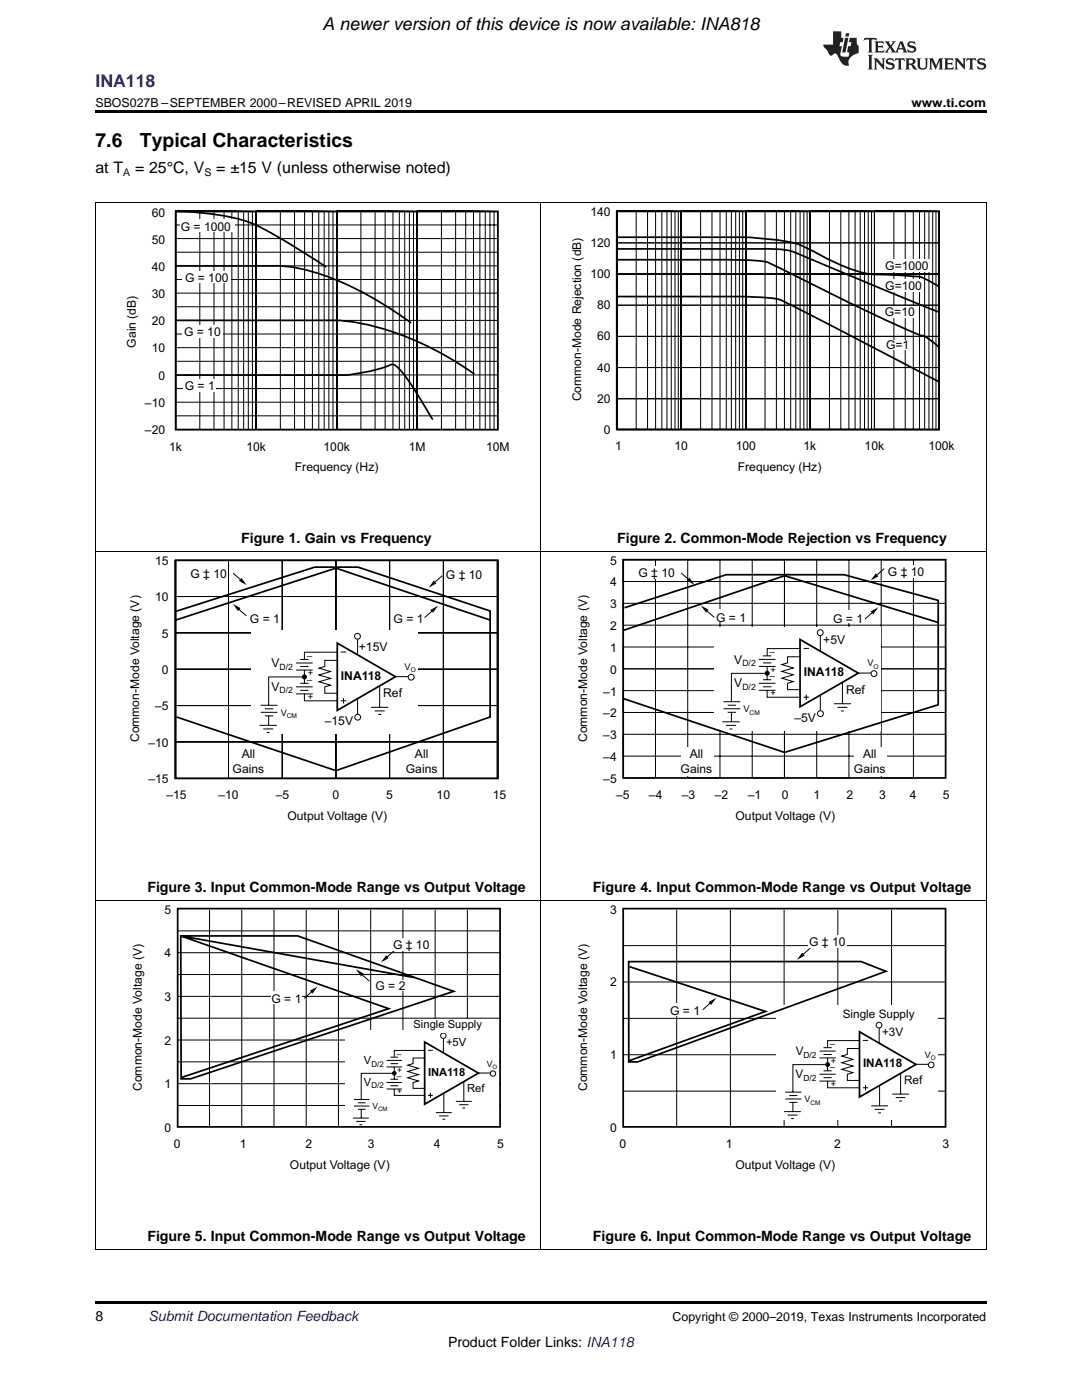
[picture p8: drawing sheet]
<svg xmlns="http://www.w3.org/2000/svg" width="216mm" height="279mm" viewBox="0 0 216 279" stroke-linecap="round" stroke-linejoin="round" font-family="sans-serif">
<path d="M61.8 197.7l1.6-.8-1.1 1.4zM71 193.4l1.5 .9-.5 .5zM77 190.6l.6 .6-1.6 .9zM19 249.3h.2zM196.7 249.3h.1zM19 259.7h177.8v.5h-177.8z" fill="#000"/>
<g fill="none" stroke="#000" stroke-width=".2">
<path d="M19.1 179.7v69.6M107.9 179.7v69.6M196.8 179.7v69.6M35.4 185.8h64.5M35.4 190.1h64.5M35.4 194.5h64.5M35.4 198.8h64.5M41.8 181.6v43.4M48.2 181.6v43.4M54.7 181.6v43.4M61.1 181.6v43.4M62.6 197.6l-1.9 1.7"/>
<path d="M67.5 181.6v43.4M71.8 194.1l1.9 1.7M74 181.6v43.4M78.7 189.7l-1.9 1.7M80.4 181.6v43.4M86.8 181.6v43.4M93.3 181.6v43.4M35.4 203.2h64.5M35.4 207.6h64.5M35.4 211.9h64.5M35.4 216.3h64.5M35.4 220.6h64.5"/>
<path d="M19 249.3h177.8"/>
</g>
<path d="M35.5 181.3h64.3v43.6h-64.3z" fill="none" stroke="#000" stroke-width=".35"/>
<g fill="#fff">
<path d="M54 197.8h6.1v2.6h-6.1z"/>
<path d="M78.3 187.1h7.7v2.6h-7.7z"/>
<path d="M74.6 195.6h6.6v2.1h-6.6z"/>
<path d="M68.9 205.6h30.7v19.1h-30.7z"/>
</g>
<circle cx="78.7" cy="214.2" r=".37" fill="#000"/>
<g fill="none" stroke="#000" stroke-width=".2">
<path d="M84.7 211.1h-2.3v1.2l-1 .3 2.1 .6-2.1 .6 2.1 .7-2.1 .6 2.1 .6-1.1 .3v1.2h2.3M84.7 209.6h-6v1.4M85.4 218.6h1M85.4 209.6h1M85.9 218.1v1M91 219.8h3.1M92.5 215.9v3.9M95.5 214.1h2.4M91.6 220.5h1.9M92.3 221.1h.5"/>
<circle cx="78.7" cy="214.2" r=".37"/>
</g>
<path d="M84.7 208l10.8 6.2-10.8 6.2z" fill="none" stroke="#000" stroke-width=".35"/>
<circle cx="98.4" cy="214.2" r=".54" fill="#fff"/>
<g fill="none" stroke="#000" stroke-width=".2">
<path d="M70.6 219.4h3.1M77.1 212.9h3.1M77.1 211.6h3.1M77.1 217.3h3.1M77.1 216h3.1M77.9 212.3h1.5M77.9 216.7h1.5M77.9 211h1.5M77.9 215.4h1.5M78.7 217.3v1.3h6M78.7 214.2h-6.6v5.2M78.7 212.9v2.5"/>
<path d="M88.5 207.2v2.9M70.4 223.1h3.2M70.6 220.7h3.1M71.1 223.8h1.8M71.4 220.1h1.5M71.4 221.4h1.5M71.7 224.5h.6M72.1 221.4v1.7"/>
<circle cx="98.4" cy="214.2" r=".54"/>
</g>
<circle cx="88.5" cy="206.7" r=".54" fill="#fff"/>
<g fill="none" stroke="#000" stroke-width=".2">
<path d="M88.6 218.2v3.8M87 222h3.1M87.6 222.7h1.9M88.3 223.4h.5"/>
<circle cx="88.5" cy="206.7" r=".54"/>
</g>
<path d="M36.1 186.8h23.3l31.1 11-52.5 17.5h-1.9zM82.6 195.1l-46.5-8.3 41.5 14.5-41.4 13.7" fill="none" stroke="#000" stroke-width=".35"/>
<path d="M82.4 203.3h14.1v2.8h-14.1z" fill="#fff"/>
<path d="M141.4 200l1.5-.9-1 1.4z" fill="#000"/>
<path d="M124.3 181.3h64.4v43.6h-64.4zM125.6 192.9l27.1 9-27.1 9.8" fill="none" stroke="#000" stroke-width=".35"/>
<path d="M124.3 188.7h64.5M124.3 196h64.5M135 181.6v43.4M142.2 199.8l-2 1.7M145.7 181.6v43.4M156.5 181.6v43.4M167.2 181.6v43.4M177.9 181.6v43.4M124.3 203.2h64.5M124.3 210.5h64.5M124.3 217.8h64.5" fill="none" stroke="#000" stroke-width=".2"/>
<path d="M133.6 200.1h6.1v2.6h-6.1z" fill="#fff"/>
<path d="M161.7 189.2l-1.9 1.7" fill="none" stroke="#000" stroke-width=".2"/>
<path d="M160.1 190.1l.5 .6-1.6 .8z" fill="#000"/>
<g fill="#fff">
<path d="M161.3 186.6h7.7v2.6h-7.7z"/>
<path d="M154.9 200.6h32.2v22.9h-32.2z"/>
</g>
<circle cx="165.1" cy="212.5" r=".38" fill="#000"/>
<g fill="none" stroke="#000" stroke-width=".2">
<path d="M171.5 209.3h-2.4v1.1l-1.1 .4 2.2 .6-2.2 .7 2.2 .6-2.2 .7 2.2 .7-1.1 .3v1.2h2.4M171.5 207.7h-6.4v1.4M172.2 217.1h1M172.2 207.6h1M172.7 216.6v1M178 218.4h3.4M178.7 219h2M179.4 219.7h.6M179.7 214.3v4.1M182.8 212.4h2.5"/>
<circle cx="165.1" cy="212.5" r=".38"/>
</g>
<path d="M171.5 205.9l11.3 6.5-11.3 6.5z" fill="none" stroke="#000" stroke-width=".35"/>
<circle cx="185.8" cy="212.5" r=".57" fill="#fff"/>
<g fill="none" stroke="#000" stroke-width=".2">
<path d="M156.7 218h3.2M156.7 219.3h3.2M157.5 218.6h1.6M163.5 211.1h3.3M163.5 209.8h3.3M163.5 215.8h3.3M163.5 214.4h3.3M164.3 210.4h1.6M164.3 215.1h1.6M164.3 209.1h1.6M164.3 213.7h1.6M165.1 215.8v1.3h6.4"/>
<path d="M165.1 212.5h-6.9v5.5M165.1 211.1v2.6M175.4 205.2v3M156.5 221.8h3.3M157.2 222.5h1.9M157.5 220h1.6M157.9 223.2h.5M158.2 220v1.8"/>
<circle cx="185.8" cy="212.5" r=".57"/>
</g>
<circle cx="175.4" cy="204.6" r=".57" fill="#fff"/>
<g fill="none" stroke="#000" stroke-width=".2">
<path d="M19.1 110v69.7M34.9 111.8h10.7v43.6h-10.7zM35.1 111.8h64.3v7.2h-64.3zM35.1 119h64.3v7.3h-64.3zM45.6 111.8h10.7v43.6h-10.7zM46.5 114.4l2 1.7M56.3 111.8h10.7v43.6h-10.7zM67 111.8h10.7v43.6h-10.7zM67 111.8v43.6M77.7 111.8h10.8v43.6h-10.8zM88.2 114.9l-1.9 1.7M88.5 111.8h10.7v43.6h-10.7z"/>
<path d="M107.9 110v69.7M196.8 110v69.7M35.1 126.3h64.3v7.3h-64.3zM35.1 133.6h64.3v7.2h-64.3zM35.1 133.6h64.3M47.2 121.2l2 1.7M86.7 121.6l-2 1.7M35.1 140.8h64.3v7.3h-64.3zM35.1 148.1h64.3v7.2h-64.3zM19 179.7h177.8M175.5 216.6v4.1M173.8 220.7h3.4"/>
<path d="M174.5 221.4h2M175.2 222.1h.6"/>
<circle cx="175.4" cy="204.6" r=".57"/>
</g>
<path d="M35.1 111.8h64.3v43.6h-64.3zM35.1 122l27.7-8.8h8.6l26.4 8.7v21.2l-30.8 10.7-31.8-10.7M35.1 123.7l31.9-10.3 30.8 10.3M125.4 191.9h46.4l5 2-49.6 18h-1.7z" fill="none" stroke="#000" stroke-width=".35"/>
<path d="M48.2 115.3l1 1.5-1.5-.9zM86.6 115.9l.5 .5-1.6 .9zM46.5 120.5l1.5 .9-.5 .6zM85.9 121.7l1.5-.8-1 1.4z" fill="#000"/>
<path d="M50.2 125.9h33.2v20.5h-33.2z" fill="#fff"/>
<circle cx="60.7" cy="135.1" r=".39" fill="#000"/>
<g fill="none" stroke="#000" stroke-width=".2">
<path d="M67.3 131.8h-2.5v1.2l-1.1 .3 2.3 .7-2.3 .7 2.3 .7-2.3 .7 2.3 .6-1.2 .4v1.3l2.5-.1M67.3 130.2h-6.6v1.4M68 139.9h1.1M68 130.1h1.1M68.5 139.3v1.1M75.8 137v4.2M78.9 135h2.6M74 141.2h3.5M74.8 141.9h2M75.5 142.6h.5"/>
<circle cx="60.7" cy="135.1" r=".39"/>
</g>
<path d="M67.3 128.3l11.6 6.8-11.6 6.7z" fill="none" stroke="#000" stroke-width=".35"/>
<circle cx="82" cy="135.1" r=".58" fill="#fff"/>
<g fill="none" stroke="#000" stroke-width=".2">
<path d="M59.1 133.7h3.3M59.1 132.3h3.3M59.1 138.5h3.3M59.1 137.1h3.3M59.9 133h1.7M59.9 137.8h1.7M59.9 131.6h1.7M59.9 136.4h1.7M60.7 138.5v1.4h6.6M60.7 135.1h-7.1v5.7M60.7 133.7v2.7M71.3 139.6v3"/>
<path d="M51.8 144.8h3.4M52 140.8h3.4M52 142.2h3.4M52.5 145.5h2M52.9 142.9h1.6M52.9 141.5h1.6M53.2 146.2h.6M53.6 142.9v1.8"/>
<circle cx="82" cy="135.1" r=".58"/>
</g>
<circle cx="71.4" cy="143.1" r=".58" fill="#fff"/>
<g fill="none" stroke="#000" stroke-width=".2">
<path d="M71.3 127.6v3.1"/>
<circle cx="71.4" cy="143.1" r=".58"/>
</g>
<circle cx="71.3" cy="127" r=".58" fill="#fff"/>
<g fill="none" stroke="#000" stroke-width=".2">
<path d="M124.4 111.7h64.3v4.4h-64.3zM124.4 111.7h6.4v43.6h-6.4zM135.9 114.3l2 1.7M137.2 111.7h6.5v43.6h-6.5zM150.1 111.7h6.4v43.6h-6.4zM163 111.7h6.4v43.6h-6.4zM175.8 111.7h6.5v43.6h-6.5zM176.4 113.5l-1.9 1.7M124.4 120.4h64.3v4.4h-64.3zM124.4 129.1h64.3v4.4h-64.3zM124.4 137.8h64.3v4.4h-64.3zM140.6 121.5l1.9 1.7"/>
<path d="M174.5 121.9l-1.9 1.7M124.4 146.5h64.3v4.4h-64.3z"/>
<circle cx="71.3" cy="127" r=".58"/>
</g>
<path d="M137.6 115.3l1 1.4-1.5-.8zM174.8 114.4l.5 .6-1.6 .9zM139.8 120.8l1.6 .9-.5 .6zM173.7 122l1.6-.8-1.1 1.4z" fill="#000"/>
<path d="M187.2 124.2l-30.6-9.3-32.2 10.9" fill="none" stroke="#000" stroke-width=".35"/>
<g fill="#fff">
<path d="M136 149.1h6.4v5.7h-6.4z"/>
<path d="M170.4 149.1h6.4v5.7h-6.4z"/>
<path d="M127.2 113h7.8v2.6h-7.8z"/>
<path d="M177.2 112.8h7.8v2.6h-7.8z"/>
<path d="M164.7 121.8h7.8v2.6h-7.8z"/>
<path d="M142.8 121.6h6.7v2.6h-6.7z"/>
</g>
<path d="M156.5 111.7v43.6M124.4 133.5h64.3" fill="none" stroke="#000" stroke-width=".2"/>
<path d="M142.5 125.1h33.2v20.6h-33.2z" fill="#fff"/>
<circle cx="153.1" cy="134.4" r=".4" fill="#000"/>
<g fill="none" stroke="#000" stroke-width=".2">
<path d="M159.6 131.1h-2.5v1.2l-1.1 .3 2.3 .7-2.3 .7 2.3 .7-2.3 .7 2.3 .6-1.2 .4v1.2h2.5M159.6 129.4h-6.5v1.5M160.3 139.1h1.1M160.3 129.4h1.1M160.9 138.6v1.1M168.1 136.2v4.2M171.3 134.3h2.5M166.4 140.4h3.4M167.1 141.2h2M167.8 141.9h.6"/>
<circle cx="153.1" cy="134.4" r=".4"/>
</g>
<path d="M159.6 127.6l11.7 6.7-11.7 6.8z" fill="none" stroke="#000" stroke-width=".35"/>
<circle cx="174.4" cy="134.4" r=".58" fill="#fff"/>
<g fill="none" stroke="#000" stroke-width=".2">
<path d="M151.4 133h3.3M151.4 131.6h3.3M151.4 137.8h3.3M151.4 136.4h3.3M152.2 132.3h1.7M152.2 137.1h1.7M152.2 130.9h1.7M152.2 135.7h1.7M153.1 137.8v1.3h6.5M153.1 134.4h-7.2v5.7M153.1 133v2.7M163.7 138.8v3.1"/>
<path d="M144.1 144h3.5M144.4 140h3.3M144.4 141.4h3.3M144.9 144.8h2M145.2 142.2h1.7M145.2 140.7h1.7M145.6 145.5h.5M145.9 142.2v1.8"/>
<circle cx="174.4" cy="134.4" r=".58"/>
</g>
<circle cx="163.7" cy="142.4" r=".58" fill="#fff"/>
<g fill="none" stroke="#000" stroke-width=".2">
<path d="M163.7 126.9v3"/>
<circle cx="163.7" cy="142.4" r=".58"/>
</g>
<circle cx="163.7" cy="126.3" r=".58" fill="#fff"/>
<g fill="none" stroke="#000" stroke-width=".2">
<path d="M19.1 40.4v69.7M35 42.2h16.1v43.5h-16.1zM35 42.2h4.9v43.5h-4.9zM35 42.2h7.7v43.5h-7.7zM35 42.2h9.7v43.5h-9.7zM35 42.2h11.3v43.5h-11.3zM35 42.2h12.5v43.5h-12.5zM35 42.2h13.6v43.5h-13.6zM35 42.2h14.5v43.5h-14.5zM35 42.2h15.4v43.5h-15.4zM35 44.9h64.3M35 47.6h64.3"/>
<path d="M35 53.1h64.3M35 58.5h64.3M35 50.3h64.3M35 55.8h64.3M51.1 42.2h16.1v43.5h-16.1zM51.1 42.2h4.8v43.5h-4.8zM51.1 42.2h7.7v43.5h-7.7zM51.1 42.2h9.7v43.5h-9.7zM51.1 42.2h11.2v43.5h-11.2zM51.1 42.2h12.5v43.5h-12.5zM51.1 42.2h13.6v43.5h-13.6zM51.1 42.2h14.5v43.5h-14.5z"/>
<path d="M51.1 42.2h15.3v43.5h-15.3zM67.2 42.2h16v43.5h-16zM67.2 42.2h4.8v43.5h-4.8zM67.2 42.2h7.6v43.5h-7.6zM67.2 42.2h9.7v43.5h-9.7zM67.2 42.2h11.2v43.5h-11.2zM67.2 42.2h12.5v43.5h-12.5zM67.2 42.2h13.6v43.5h-13.6zM67.2 42.2h14.5v43.5h-14.5zM67.2 42.2h15.3v43.5h-15.3zM83.2 42.2h16.1v43.5h-16.1zM83.2 42.2h4.9v43.5h-4.9z"/>
<path d="M83.2 42.2h7.7v43.5h-7.7zM83.2 42.2h9.7v43.5h-9.7zM83.2 42.2h11.3v43.5h-11.3zM83.2 42.2h12.6v43.5h-12.6zM83.2 42.2h13.6v43.5h-13.6zM83.2 42.2h14.6v43.5h-14.6zM83.2 42.2h15.4v43.5h-15.4zM107.9 40.4v69.7M196.8 40.4v69.7M35 63.9h64.3M35 69.4h64.3M35 74.8h64.3"/>
<path d="M35 61.2h64.3M35 66.7h64.3M35 72.1h64.3M35 77.5h64.3M35 80.3h64.3M35 83h64.3M19 110h177.8"/>
<circle cx="163.7" cy="126.3" r=".58"/>
</g>
<path d="M35 42.2h.2a54 54 0 0 1 14.5 2.2 109.1 109.1 0 0 1 14.9 8.6l.5 .3M35 53.1h20.3a27.7 27.7 0 0 1 9.8 2 67 67 0 0 1 16.9 9.4M35 42.2h64.3v43.6h-64.3zM35 63.9h32.4a47.4 47.4 0 0 1 19.6 6.1l5 2.9 2.7 1.8M35.1 74.9l34.1-.1a35.2 35.2 0 0 0 8.9-2h.5a11.7 11.7 0 0 1 3.3 3.7l4.5 7.2M124.4 111.7h64.3v43.6h-64.3zM124.6 121.3l20.3-6.6h23.5l18.8 5.1v20.9l-30.7 9.5-32.1-10.8" fill="none" stroke="#000" stroke-width=".35"/>
<g fill="#fff">
<path d="M35.9 43.8h10.9v2.4h-10.9z"/>
<path d="M36.4 54.2h9.7v2.2h-9.7z"/>
<path d="M36.4 64.9h8.1v2.4h-8.1z"/>
<path d="M36.6 75.8h6.6v2.4h-6.6z"/>
</g>
<path d="M123.1 42.2h64.3v43.5h-64.3z" fill="none" stroke="#000" stroke-width=".35"/>
<g fill="none" stroke="#000" stroke-width=".2">
<path d="M123.1 42.2h3.8v43.5h-3.8zM123.1 42.2h6.1v43.5h-6.1zM123.1 42.2h7.7v43.5h-7.7zM123.1 42.2h9v43.5h-9zM123.1 42.2h10v43.5h-10zM123.1 42.2h11.6v43.5h-11.6zM123.1 42.2h10.8v43.5h-10.8zM123.1 42.2h12.2v43.5h-12.2zM123.1 42.2h12.8v43.5h-12.8zM123.2 54.7h64.2v6.2h-64.2zM123.2 48.5h64.2v6.2h-64.2zM123.2 42.2h64.2v6.3h-64.2z"/>
<path d="M135.9 42.2h3.9v43.5h-3.9zM135.9 42.2v43.5M135.9 42.2h6.2v43.5h-6.2zM135.9 42.2h7.8v43.5h-7.8zM135.9 42.2h9v43.5h-9zM135.9 42.2h10.9v43.5h-10.9zM135.9 42.2h10v43.5h-10zM135.9 42.2h11.6v43.5h-11.6zM135.9 42.2h12.3v43.5h-12.3zM135.9 42.2h12.9v43.5h-12.9zM148.8 42.2h3.9v43.5h-3.9zM148.8 42.2h6.1v43.5h-6.1z"/>
<path d="M148.8 42.2h7.7v43.5h-7.7zM148.8 42.2h10v43.5h-10zM148.8 42.2h9v43.5h-9zM148.8 42.2h10.9v43.5h-10.9zM148.8 42.2h11.6v43.5h-11.6zM148.8 42.2h12.3v43.5h-12.3zM148.8 42.2h12.8v43.5h-12.8zM148.8 42.2v43.5M161.6 42.2v43.5M161.6 42.2h3.9v43.5h-3.9zM161.6 42.2h6.2v43.5h-6.2zM161.6 42.2h7.8v43.5h-7.8z"/>
<path d="M161.6 42.2h9v43.5h-9zM161.6 42.2h10v43.5h-10zM161.6 42.2h10.9v43.5h-10.9zM161.6 42.2h12.3v43.5h-12.3zM161.6 42.2h11.7v43.5h-11.7zM161.6 42.2h12.9v43.5h-12.9zM174.5 42.2v43.5M174.5 42.2h3.9v43.5h-3.9zM174.5 42.2h6.1v43.5h-6.1zM174.5 42.2h7.7v43.5h-7.7zM174.5 42.2h9v43.5h-9zM174.5 42.2h11.6v43.5h-11.6z"/>
<path d="M174.5 42.2h10.9v43.5h-10.9zM174.5 42.2h10v43.5h-10zM174.5 42.2h12.3v43.5h-12.3zM174.5 42.2h12.9v43.5h-12.9zM123.2 79.6h64.2v6.2h-64.2zM123.2 73.4h64.2v6.2h-64.2zM123.2 67.1h64.2v6.3h-64.2zM123.2 60.9h64.2v6.2h-64.2z"/>
</g>
<g fill="#fff">
<path d="M176.4 55.7h7.8v2.4h-7.8z"/>
<path d="M176.4 51.8h9.2v2.4h-9.2z"/>
<path d="M176.5 61.1h6.1v2.2h-6.1z"/>
<path d="M176.6 67.8h4.9v1.9h-4.9z"/>
</g>
<path d="M123.1 47.3l26.5 .1a46.7 46.7 0 0 1 10.1 1.5l2.9 1.4a39.5 39.5 0 0 0 10.7 4.4l7.1 .3a9.5 9.5 0 0 1 5.6 1.4l1.4 .8M123.1 51.8h21.4a47.5 47.5 0 0 1 8.7 .6l.4 .1a579.1 579.1 0 0 0 30.1 14.4l1.1 .4 2.6 2M123.2 59.2h25a44.3 44.3 0 0 1 7.4 .6l8.9 4.5 22.9 11.9M123.2 49.7h29.3a15.4 15.4 0 0 1 8.1 1.5l26.8 11.1" fill="none" stroke="#000" stroke-width=".35"/>
<path d="M19 40.4h177.8" fill="none" stroke="#000" stroke-width=".2"/>
<path d="M19 22h177.8v.5h-177.8z" fill="#000"/>
<g fill="#231f20">
<path d="M172.5 7.6l-.1 .5 .4-.2h.6v.1v2.1l-.2 .4h.9l-.2-.4v-2.1l.1-.1h.5l.5 .2-.2-.5zM174.5 8.3l.2 .3v1.5l-.2 .4h1.8l.2-.6a1.04 1.04 0 0 1-1.3 .2v-.7h.6l.3 .2v-.6l-.3 .2h-.6v-.6l.8-.1 .4 .3-.2-.5zM176.5 8.3l.9 1.1-.9 1.1h.8l-.2-.2 .4-.7 .5 .7-.2 .2h1.5l-.2-.2 .2-.4h.9l.1 .4-.2 .2h1l-.3-.3-.7-1.9h-.5l-.9 2-.8-1 .9-1h-.8l.1 .3-.4 .5-.3-.6 .1-.2zM179.7 8.6l.4 1h-.7zM181.3 8.4a.63 .63 0 0 0-.2 .7 .63 .63 0 0 0 .6 .4l.6 .2 .1 .2a.75 .75 0 0 1-.7 .4 .75 .75 0 0 1-.6-.5l.1 .7 .1-.1a1.11 1.11 0 0 0 1.5-.6 1.13 1.13 0 0 0-1.2-.8l-.1-.4a1.04 1.04 0 0 1 1.2 .2l-.2-.5-.2 .1-.4-.2zM173.2 10.9l.2 .4v2.2l-.2 .4h1l-.3-.4v-2.2l.3-.4zM174.3 11.6l.3 .4v1.5l-.3 .4h.8l-.2-.4v-1.3l1.5 1.7v-1.9l.2-.4h-.7l.2 .4v.9l-1.1-1.3zM177 11.8a.62 .62 0 0 0-.2 .7 .62 .62 0 0 0 .6 .4l.6 .1 .1 .3a.76 .76 0 0 1-.7 .3 .76 .76 0 0 1-.7-.4l.2 .7 .1-.1a1.11 1.11 0 0 0 1.5-.6 1.13 1.13 0 0 0-1.2-.8l-.1-.4a1.04 1.04 0 0 1 1.2 .2l-.2-.6-.2 .1-.5-.1zM178.7 11.6l-.2 .6a.61 .61 0 0 1 .8-.3v1.6l-.2 .4h.9l-.2-.4v-1.6a.63 .63 0 0 1 .7 .3l-.1-.6zM180.6 11.6l.3 .4v1.5l-.3 .4h1l-.2-.2-.1-.8 .6 .2a.76 .76 0 0 0 1.2 .7l-1-1a.58 .58 0 0 0 .6-.5 .58 .58 0 0 0-.5-.6zM181.4 11.9h.1a.45 .45 0 0 1 .5 .1 .45 .45 0 0 1 .1 .5l-.8 .2zM182.9 11.6l.2 .2a2.17 2.17 0 0 0 .3 1.9 .99 .99 0 0 0 1.6-.6v-1.1l.2-.4h-.7l.2 .2a1.92 1.92 0 0 1-.2 1.8 .6 .6 0 0 1-.9-.5v-1.1l.2-.4zM185.4 11.6l.2 .4v1.5l-.2 .4h.7l-.2-.4v-1.4l.8 1.8 .8-1.8v1.4l-.2 .4h.9l-.2-.4v-1.5l.2-.4h-.8l-.6 1.5-.6-1.5zM188.4 11.6l.2 .4v1.5l-.2 .4h1.8l.1-.6a1.04 1.04 0 0 1-1.2 .1v-.6h.5l.4 .2v-.6l-.4 .2h-.5v-.7h.8l.3 .3-.1-.6zM190.5 11.6l.2 .4v1.5l-.2 .4h.7l-.2-.4v-1.3l1.5 1.7v-1.9l.2-.4h-.7l.2 .4v.9l-1.1-1.3zM192.9 11.6l-.1 .6a.61 .61 0 0 1 .7-.3l.1 1.6-.3 .4h1l-.3-.4 .1-1.6a.63 .63 0 0 1 .7 .3l-.1-.6zM195.2 11.8a.62 .62 0 0 0-.2 .7 .62 .62 0 0 0 .6 .4l.6 .1 .1 .3a.76 .76 0 0 1-.7 .3 .76 .76 0 0 1-.6-.4l.1 .7 .1-.1a1.11 1.11 0 0 0 1.6-.6 1.13 1.13 0 0 0-1.3-.8l-.1-.4a1.04 1.04 0 0 1 1.2 .2l-.1-.6-.2 .1-.5-.1z"/>
<path d="M166.2 6.3v2.6h-1.9v.4l.8 .9a.91 .91 0 0 0 1 .8 .56 .56 0 0 1 .5-.3 .56 .56 0 0 1 .5 .3l.4 .8a1.53 1.53 0 0 0 1.9 1.2 1.54 1.54 0 0 1 1-2.1l.9-.3v-1.4a1.52 1.52 0 0 1-.4-1.6h-1.3l-.2 .8h.5l-.2 .8h-.5l-.1 1v.2l.4 .1-.2 .8a1.93 1.93 0 0 1-1.6-.3l.3-1.8h-.5l.2-.8h.4l.2-.8h-.4v-1.3zM168.6 7.6l-.6 2.9h.7l.6-2.9zM168.8 6.6l-.1 .7h.6l.2-.7z"/>
</g>
<g font-size="3.9">
<text x="19" y="29.3">7.6</text>
<text x="27.9" y="29.3">Typical Characteristics</text>
</g>
<text font-size="3.5" x="64.3" y="6">A newer version ofthis device is now available: INA818</text>
<text font-size="3.5" fill="#00f" x="19" y="17.3">INA118</text>
<g font-size="3.2">
<text x="19" y="34.4">at T</text>
<text x="27" y="34.4">= 25°C, V</text>
<text x="43.1" y="34.4">= ±15 V (unless otherwise noted)</text>
</g>
<g font-size="2.8">
<text x="48.2" y="108.3">Figure 1. Gain vs Frequency</text>
<text x="123.2" y="108.3">Figure 2. Common-Mode Rejection vs Frequency</text>
<text x="29.4" y="177.9">Figure 3. Input Common-Mode Range vs Output Voltage</text>
<text x="118.3" y="177.9">Figure 4. Input Common-Mode Range vs Output Voltage</text>
<text x="29.4" y="247.6">Figure 5. Input Common-Mode Range vs Output Voltage</text>
<text x="118.3" y="247.6">Figure 6. Input Common-Mode Range vs Output Voltage</text>
<text x="19" y="263.6">8</text>
<text x="89.4" y="268.9">Product Folder Links: INA118</text>
</g>
<text font-size="2.8" fill="#0000c8" x="29.6" y="263.6">Submit Documentation Feedback</text>
<g font-size="2.5">
<text x="19" y="21.4">SBOS027B –SEPTEMBER 2000–REVISED APRIL 2019</text>
<text x="181.9" y="21.4">www.ti.com</text>
<text x="134.2" y="263.6">Copyright © 2000–2019, Texas Instruments Incorporated</text>
</g>
<g font-size="2.4">
<text x="30.3" y="43.2">60</text>
<text x="36.1" y="46.1">G = 1000</text>
<text x="117.8" y="43.1">140</text>
<text x="30.3" y="48.6">50</text>
<text x="117.8" y="49.3">120</text>
<text x="176.6" y="53.8">G=1000</text>
<text x="30.3" y="54.1">40</text>
<text x="30.3" y="59.5">30</text>
<text x="36.9" y="56.3">G = 100</text>
<text x="117.8" y="55.5">100</text>
<text x="176.6" y="57.8">G=100</text>
<text x="30.3" y="64.9">20</text>
<text x="119.2" y="61.7">80</text>
<text x="176.6" y="63.1">G=10</text>
<text x="27.1" y="69.4" transform="rotate(-90 27.1 69.4)">Gain (dB)</text>
<text x="30.3" y="70.3">10</text>
<text x="36.7" y="67">G = 10</text>
<text x="119.2" y="67.9">60</text>
<text x="176.8" y="69.7">G=1</text>
<text x="31.6" y="75.8">0</text>
<text x="36.9" y="77.8">G = 1</text>
<text x="119.2" y="74.2">40</text>
<text x="28.9" y="81.2">–10</text>
<text x="116" y="80.1" transform="rotate(-90 116 80.1)">Common-Mode Rejection (dB)</text>
<text x="119.2" y="80.4">20</text>
<text x="28.9" y="86.6">–20</text>
<text x="33.8" y="89.9">1k</text>
<text x="49.2" y="89.9">10k</text>
<text x="64.6" y="89.9">100k</text>
<text x="81.6" y="89.9">1M</text>
<text x="97" y="89.9">10M</text>
<text x="120.5" y="86.6">0</text>
<text x="122.7" y="89.9">1</text>
<text x="134.6" y="89.9">10</text>
<text x="146.8" y="89.9">100</text>
<text x="160.3" y="89.9">1k</text>
<text x="172.5" y="89.8">10k</text>
<text x="185.3" y="89.9">100k</text>
<text x="58.8" y="94">Frequency (Hz)</text>
<text x="147.2" y="94">Frequency (Hz)</text>
<text x="31" y="112.7">15</text>
<text x="121.7" y="112.7">5</text>
<text x="31" y="120">10</text>
<text x="38" y="115.3">G ‡ 10</text>
<text x="89" y="115.6">G ‡ 10</text>
<text x="121.7" y="117">4</text>
<text x="127.4" y="115.2">G ‡ 10</text>
<text x="177.2" y="114.9">G ‡ 10</text>
<text x="49.9" y="124.3">G = 1</text>
<text x="78.5" y="124.3">G = 1</text>
<text x="121.7" y="121.4">3</text>
<text x="121.7" y="125.8">2</text>
<text x="142.9" y="124.1">G = 1</text>
<text x="166.2" y="124.4">G = 1</text>
<text x="32.3" y="127.2">5</text>
<text x="71.6" y="129.9">+15V</text>
<text x="121.7" y="130.1">1</text>
<text x="164.3" y="128.5">+5V</text>
<text x="32.3" y="134.5">0</text>
<text x="54.2" y="133.2">V</text>
<text x="54.2" y="137.9">V</text>
<text x="68" y="135.7">INA118</text>
<text x="121.7" y="134.5">0</text>
<text x="146.5" y="132.5">V</text>
<text x="146.5" y="137.1">V</text>
<text x="160.4" y="134.9">INA118</text>
<text x="31" y="141.8">–5</text>
<text x="76.5" y="139.1">Ref</text>
<text x="120.4" y="138.8">–1</text>
<text x="120.4" y="143.2">–2</text>
<text x="168.8" y="138.4">Ref</text>
<text x="27.8" y="148.1" transform="rotate(-90 27.8 148.1)">Common-Mode Voltage (V)</text>
<text x="29.6" y="149">–10</text>
<text x="64.8" y="144.6">–15V</text>
<text x="117.2" y="148.1" transform="rotate(-90 117.2 148.1)">Common-Mode Voltage (V)</text>
<text x="120.4" y="147.5">–3</text>
<text x="158.5" y="144.1">–5V</text>
<text x="46.4" y="154.3">Gains</text>
<text x="48.2" y="151.2">All</text>
<text x="81" y="154.3">Gains</text>
<text x="82.8" y="151.2">All</text>
<text x="120.4" y="151.9">–4</text>
<text x="135.8" y="154.3">Gains</text>
<text x="137.6" y="151.2">All</text>
<text x="170.4" y="154.3">Gains</text>
<text x="172.2" y="151.2">All</text>
<text x="29.6" y="156.3">–15</text>
<text x="33.2" y="159.5">–15</text>
<text x="43.6" y="159.5">–10</text>
<text x="55" y="159.5">–5</text>
<text x="66.4" y="159.5">0</text>
<text x="77.1" y="159.5">5</text>
<text x="87.1" y="159.5">10</text>
<text x="98.4" y="159.5">15</text>
<text x="120.4" y="156.3">–5</text>
<text x="122.9" y="159.5">–5</text>
<text x="129.5" y="159.5">–4</text>
<text x="136.1" y="159.5">–3</text>
<text x="142.6" y="159.5">–2</text>
<text x="149.2" y="159.5">–1</text>
<text x="156" y="159.5">0</text>
<text x="162.3" y="159.5">1</text>
<text x="168.9" y="159.5">2</text>
<text x="175.5" y="159.5">3</text>
<text x="181.5" y="159.5">4</text>
<text x="188.1" y="159.5">5</text>
<text x="57.4" y="163.6">Output Voltage (V)</text>
<text x="146.8" y="163.6">Output Voltage (V)</text>
<text x="32.8" y="182.3">5</text>
<text x="121.7" y="182.3">3</text>
<text x="32.8" y="191">4</text>
<text x="78.4" y="189.4">G ‡ 10</text>
<text x="161.4" y="188.9">G ‡ 10</text>
<text x="74.9" y="197.7">G = 2</text>
<text x="121.7" y="196.9">2</text>
<text x="32.8" y="199.8">3</text>
<text x="54.2" y="200.3">G = 1</text>
<text x="133.7" y="202.5">G = 1</text>
<text x="32.8" y="208.5">2</text>
<text x="121.7" y="211.4">1</text>
<text x="28.3" y="217.8" transform="rotate(-90 28.3 217.8)">Common-Mode Voltage (V)</text>
<text x="32.8" y="217.2">1</text>
<text x="117.2" y="217.8" transform="rotate(-90 117.2 217.8)">Common-Mode Voltage (V)</text>
<text x="32.8" y="225.9">0</text>
<text x="121.7" y="225.9">0</text>
<text x="34.7" y="229.1">0</text>
<text x="47.8" y="229.1">1</text>
<text x="57.9" y="233.3">Output Voltage (V)</text>
<text x="61" y="229.1">2</text>
<text x="73.4" y="229.1">3</text>
<text x="86.6" y="229.1">4</text>
<text x="99.2" y="229.1">5</text>
<text x="123.6" y="229.1">0</text>
<text x="144.9" y="229.1">1</text>
<text x="146.7" y="233.3">Output Voltage (V)</text>
<text x="166.5" y="229.1">2</text>
<text x="188.1" y="229.1">3</text>
</g>
<g font-size="2.3">
<text x="168.2" y="203.2">Single Supply</text>
<text x="176" y="206.7">+3V</text>
<text x="158.8" y="215.1">V</text>
<text x="158.8" y="210.6">V</text>
<text x="172.2" y="213">INA118</text>
<text x="180.4" y="216.4">Ref</text>
</g>
<g font-size="2.2">
<text x="82.5" y="205.2">Single Supply</text>
<text x="89" y="208.7">+5V</text>
<text x="72.6" y="212.4">V</text>
<text x="85.4" y="214.7">INA118</text>
<text x="72.6" y="216.7">V</text>
<text x="93.2" y="217.9">Ref</text>
</g>
<g font-size="2.1">
<text x="24.6" y="35.1">A</text>
<text x="40.8" y="35.1">S</text>
</g>
<g font-size="1.8">
<text x="61.3" y="131.5">–</text>
<text x="153.6" y="130.8">–</text>
<text x="61.3" y="136.3">–</text>
<text x="61.4" y="134.9">+</text>
<text x="80.7" y="133.7">V</text>
<text x="153.6" y="135.5">–</text>
<text x="153.7" y="134.2">+</text>
<text x="173.1" y="133">V</text>
<text x="56" y="142.8">V</text>
<text x="61.4" y="139.7">+</text>
<text x="148.4" y="142.1">V</text>
<text x="153.7" y="138.9">+</text>
<text x="165.7" y="209">–</text>
<text x="165.7" y="213.6">–</text>
<text x="165.8" y="212.3">+</text>
<text x="184.5" y="211.1">V</text>
<text x="160.6" y="220">V</text>
<text x="165.8" y="216.9">+</text>
</g>
<g font-size="1.7">
<text x="55.8" y="133.7">D/2</text>
<text x="148.1" y="133">D/2</text>
<text x="148.1" y="137.7">D/2</text>
<text x="55.8" y="138.4">D/2</text>
<text x="79.2" y="210.9">–</text>
<text x="79.2" y="215.3">–</text>
<text x="79.3" y="214.1">+</text>
<text x="97.2" y="212.9">V</text>
<text x="160.3" y="211.1">D/2</text>
<text x="160.3" y="215.6">D/2</text>
<text x="74.3" y="221.3">V</text>
<text x="79.3" y="218.4">+</text>
</g>
<g font-size="1.6">
<text x="74.1" y="212.9">D/2</text>
<text x="74.1" y="217.2">D/2</text>
</g>
<g font-size="1.3">
<text x="82" y="134.2">O</text>
<text x="174.3" y="133.5">O</text>
<text x="57.2" y="143.3">CM</text>
<text x="149.6" y="142.6">CM</text>
<text x="185.7" y="211.6">O</text>
<text x="161.7" y="220.5">CM</text>
</g>
<g font-size="1.2">
<text x="98.3" y="213.4">O</text>
<text x="75.4" y="221.8">CM</text>
</g>
</svg>
